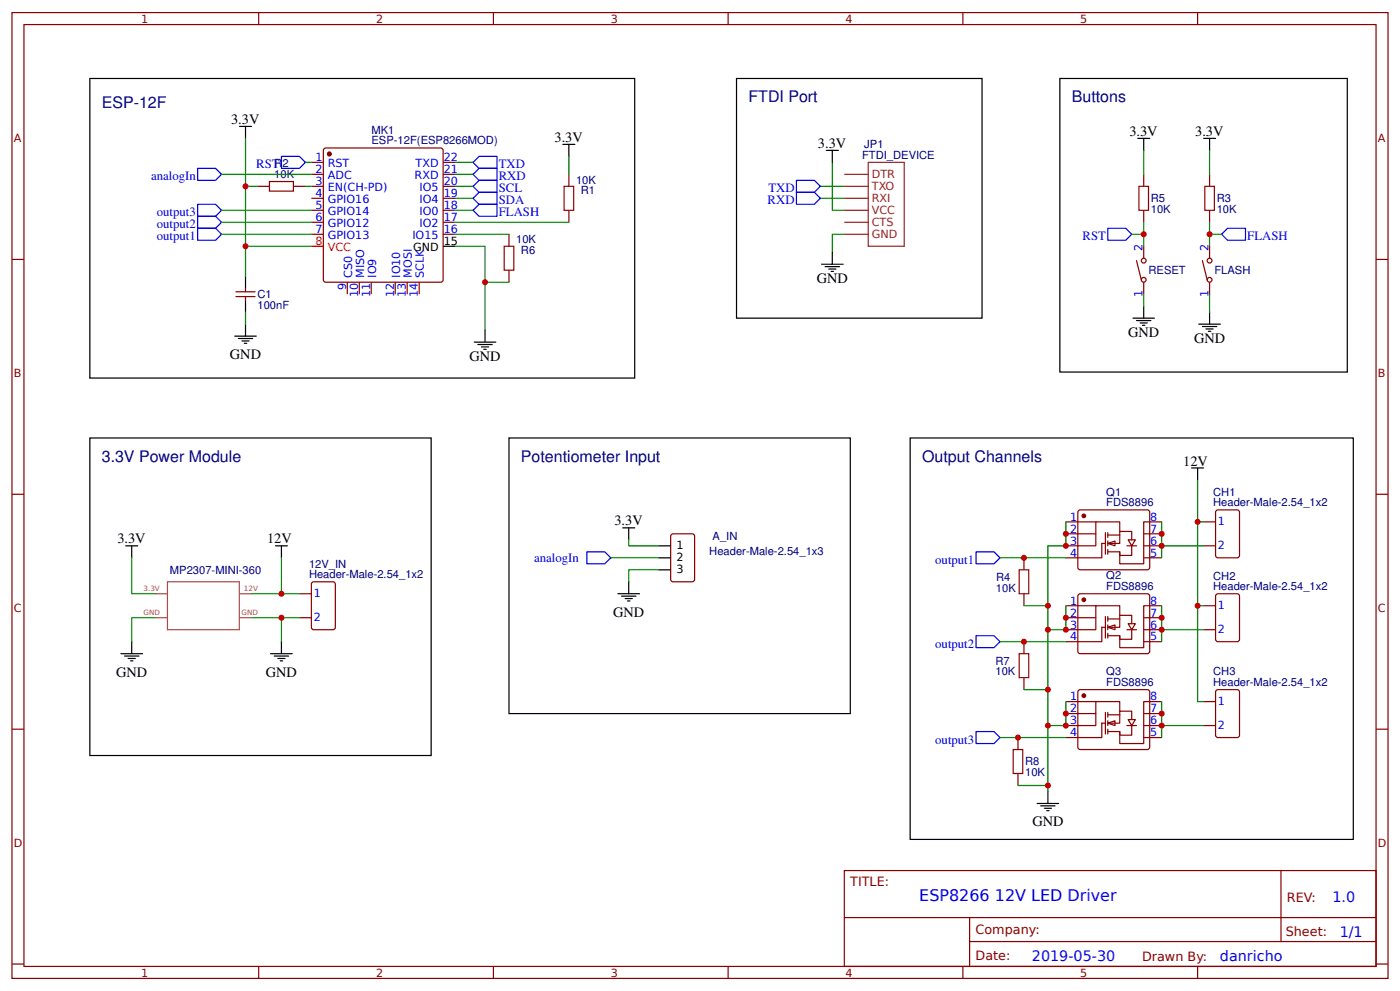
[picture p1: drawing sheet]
<svg xmlns="http://www.w3.org/2000/svg" width="309mm" height="219mm" viewBox="0 0 309 219" stroke-linecap="round" stroke-linejoin="round" font-family="sans-serif">
<g fill="none" stroke="#800" stroke-width=".26">
<path d="M2.6 2.8h304.1v213.2h-304.1zM5.3 5.4h298.7v208h-298.7zM57.1 2.8v2.6M109 2.8v2.6M160.9 2.8v2.6M212.7 2.8v2.6M264.6 2.8v2.6M68.8 35.9h2.6M68.8 38.5h2.6M71.7 32.7h25.7l.4 .2 .1 28.9-.3 .4-25.6 .1-.5-.3-.1-28.8zM97.9 35.9h2.6M97.9 38.5h2.6"/>
<path d="M125.7 38.5v2.6M252.7 38.5v2.6M267.2 38.5v2.6M2.6 57.3h2.7M56.9 41.1h2.6M64.8 41.1h2.7M68.8 41.1h2.6M68.8 43.8h2.6M68.8 46.4h2.6M68.8 49.1h2.6M68.8 51.7h2.6M97.9 41.1h2.6"/>
<path d="M97.9 43.8h2.6M97.9 46.4h2.6M97.9 49.1h2.6M97.9 51.7h2.6M112.4 51.7v2.7M112.4 59.7v2.6M125.7 46.4v2.7M251.1 57.5l1 4.3M252.7 46.4v2.7M252.7 54.4v2.6M265.6 57.5l1.1 4.3M267.2 46.4v2.7"/>
<path d="M267.2 54.4v2.6M304 57.3h2.7M52.1 65.5h4.3M52.1 64.4h4.3M54.2 63.6v.8M54.2 65.5v.8M76.7 62.3v2.7M79.4 62.3v2.7M82 62.3v2.7M87.3 62.3v2.7M90 62.3v2.7M92.6 62.3v2.7"/>
<path d="M252.7 62.3v2.7M267.2 62.3v2.7M2.6 109.1h2.7M148.4 117.9h4.5l.5 .2 .1 9.8-.3 .5-4.5 .1-.5-.3v-9.8zM235.5 115.2h6.6M235.5 117.9h6.6M238.2 112.8l.5-.2 15 .1 .3 .4-.1 12.4-.4 .3-15.1-.1-.3-.4zM244.2 120h-.8v3.2h-7.9M247.4 117.3v-2.1h-5.3v5.3h-6.6M252.7 117.9h3.9M256.6 115.2h-3.9v9.3h-5.3v-2.7M265.9 115.2h2.7"/>
<path d="M268.6 112.8l.5-.2h4.2l.5 .2v9.8l-.2 .5-4.5 .1-.5-.3zM304 109.1h2.7M66.1 131.1h2.7M66.1 136.4h2.7M68.9 128.7l.4-.2h4.3l.4 .2 .1 9.8-.3 .5h-4.5l-.4-.2zM252.7 120.5h3.9M252.7 123.2h3.9M265.9 120.5h2.7M265.9 133.7h2.7M265.9 139h2.7M268.6 131.4l.5-.3h4.2l.5 .3v9.8l-.2 .4-4.5 .1-.5-.3zM265.9 154.9h2.7"/>
<path d="M268.6 152.5l.5-.2h4.2l.5 .2v9.8l-.2 .5-4.5 .1-.5-.3zM2.6 161h2.7M265.9 160.2h2.7M304 161h2.7M186.5 192.2h117.5v21.2h-117.5zM283 192.2v15.7M2.6 212.9h2.7M57.1 213.4v2.6M109 213.4v2.6M160.9 213.4v2.6M186.6 202.6h117.3M212.7 213.4v2.6"/>
<path d="M214.2 207.9h89.7M214.2 202.6v10.6M264.6 213.4v2.6M304 212.9h2.7"/>
<circle cx="252.7" cy="57.5" r=".53"/>
<circle cx="267.2" cy="57.5" r=".53"/>
<circle cx="252.7" cy="61.8" r=".53"/>
<circle cx="267.2" cy="61.8" r=".53"/>
</g>
<g fill="#800" stroke="#800" stroke-width=".26">
<circle cx="72.8" cy="34" r=".4"/>
<circle cx="239.4" cy="113.9" r=".4"/>
</g>
<path d="M68.8 54.4h2.6" fill="none" stroke="#f00" stroke-width=".26"/>
<g fill="none" stroke="#000" stroke-width=".26">
<path d="M52.9 27.9h2.7M54.2 27.9v2.7M124.4 31.9h2.6M125.7 31.9v2.6M251.4 30.6h2.6M252.7 30.6v2.6M265.9 30.6h2.7M267.2 30.6v2.6M97.9 54.4h2.6M51.9 74.2h4.7M52.7 74.7h3.1M53.4 75.3h1.6"/>
<path d="M54 75.8h.5M54.2 61v2.6M54.2 66.3v2.6M54.2 71.6v2.6M104.8 75.5h4.7M105.6 76.1h3.1M106.4 76.6h1.5M106.9 77.1h.5M107.2 72.9v2.6M250.3 70.2h4.8M251.1 70.8h3.2M251.9 71.3h1.6"/>
<path d="M252.4 71.8h.5M252.7 67.6v2.6M264.8 71.6h4.8M265.6 72.1h3.2M266.4 72.6h1.6M267 73.2h.5M267.2 68.9v2.7M137.6 116.5h2.6M138.9 116.5v2.7M136.5 131.1h4.8M137.3 131.6h3.2M138.1 132.2h1.6"/>
<path d="M138.6 132.7h.6M138.9 128.5v2.6M145.5 125.8h2.7M145.5 120.5h2.7M145.5 123.2h2.7"/>
</g>
<path d="M59.5 40.1h5.3v2.1h-5.3zM111.4 54.4h2.1v5.3h-2.1zM124.6 41.1h2.1v5.3h-2.1zM251.6 41.1h2.1v5.3h-2.1zM266.2 41.1h2.1v5.3h-2.1z" fill="none" stroke="#a00000" stroke-width=".26"/>
<g fill="none" stroke="#080" stroke-width=".26">
<path d="M48.9 38.5h19.9M54.2 30.6v10.5M67.5 35.9h1.3M125.7 34.5v4M252.7 33.2v5.3M267.2 33.2v5.3M54.2 54.4v6.6M56.9 41.1h-2.7v13.3h14.6M67.5 41.1h1.3M100.5 54.4h6.7v18.5M100.5 51.7h11.9M100.5 46.4h4"/>
<path d="M100.5 43.8h4M100.5 41.1h4M100.5 49.1h25.2M250 51.7h2.7M252.7 49.1v5.3M267.2 49.1v5.3M267.2 51.7h2.7M54.2 68.9v2.7M107.2 62.3h5.2M252.7 65v2.6M267.2 65v3.9M138.9 119.2v1.3h6.6"/>
<path d="M134.9 123.2h10.6M145.5 125.8h-6.6v2.7"/>
</g>
<g fill="none" stroke="#00f" stroke-width=".26">
<path d="M43.7 37.2h3.9l1.3 1.3-1.3 1.3h-3.9zM62.2 34.5h3.9l1.4 1.4-1.4 1.3h-3.9zM105.8 39.8h4v2.7h-4l-1.3-1.4zM43.7 50.4h3.9l1.3 1.3-1.3 1.3h-3.9zM43.7 47.8h3.9l1.3 1.3-1.3 1.3h-3.9zM43.7 45.1h3.9l1.3 1.3-1.3 1.4h-3.9zM104.5 46.4l1.3-1.3h4v2.7h-4zM104.5 43.8l1.3-1.3h4v2.6h-4zM244.7 50.4h4l1.3 1.3-1.3 1.3h-4zM271.2 50.4h4v2.6h-4l-1.3-1.3zM129.6 121.8h4l1.3 1.4-1.3 1.3h-4zM215.6 121.8h4l1.3 1.4-1.3 1.3h-4z"/>
<path d="M215.6 140.4h4l1.3 1.3-1.3 1.3h-4zM215.6 161.5h4l1.3 1.4-1.3 1.3h-4z"/>
</g>
<g fill="#fefefe" stroke="#800" stroke-width=".26">
<path d="M244.7 120l1.6-.5v1z"/>
<path d="M249.2 119.2h1.6l-.8 1.3z"/>
</g>
<g fill="none" stroke="#800" stroke-width=".26">
<path d="M244.2 117.6v4.8M244.7 118.1h2.7M244.7 117.6v1.1M244.7 119.5v1M250 119.2v-1.9h-2.6v2.7h-2.7M235.5 133.7h6.6M235.5 136.4h6.6M238.2 131.4l.5-.3 15 .1 .3 .4-.1 12.5-.4 .2h-15.1l-.3-.5zM244.2 138.5h-.8v3.2h-7.9M244.7 121.3v1.1M247.4 135.9v-2.2h-5.3v5.3h-6.6M249 120.5h2.1"/>
<path d="M250 120.5v2.1h-2.6v-.8h-2.7M252.7 136.4h3.9M252.7 139h3.9M256.6 133.7h-3.9v9.3h-5.3v-2.6M252.7 141.7h3.9"/>
</g>
<circle cx="239.4" cy="132.4" r=".4" fill="#800" stroke="#800" stroke-width=".26"/>
<g fill="#fefefe" stroke="#800" stroke-width=".26">
<path d="M244.7 138.5l1.6-.5v1z"/>
<path d="M249.2 137.7h1.6l-.8 1.3z"/>
</g>
<g fill="none" stroke="#800" stroke-width=".26">
<path d="M244.2 136.1v4.8M244.7 136.7h2.7M244.7 136.1v1.1M244.7 138v1M244.7 139.8v1.1M249 139h2.1M250 139v2.2h-2.6v-.8h-2.7M250 137.7v-1.8h-2.6v2.6h-2.7M235.5 154.9h6.6M235.5 157.6h6.6M238.2 152.5l.5-.2h15l.3 .5-.1 12.4-.4 .3-15.1-.1-.3-.4zM244.2 159.7h-.8v3.2h-7.9"/>
<path d="M247.4 157v-2.1h-5.3v5.3h-6.6M252.7 157.6h3.9M256.6 154.9h-3.9v9.3h-5.3v-2.7M252.7 160.2h3.9M252.7 162.9h3.9"/>
</g>
<circle cx="239.4" cy="153.6" r=".4" fill="#800" stroke="#800" stroke-width=".26"/>
<g fill="#fefefe" stroke="#800" stroke-width=".26">
<path d="M244.7 159.7l1.6-.6v1.1z"/>
<path d="M249.2 158.9h1.6l-.8 1.3z"/>
</g>
<g fill="none" stroke="#800" stroke-width=".26">
<path d="M226.2 123.2v2.6M226.2 131.1v2.6M226.2 141.7v2.6M226.2 149.6v2.7M244.2 157.3v4.8M244.7 157.8h2.7M244.7 157.3v1.1M244.7 159.1v1.1M250 158.9v-1.9h-2.6v2.7h-2.7M224.9 162.9v2.6M224.9 170.8v2.6M244.7 161v1.1"/>
<path d="M249 160.2h2.1M250 160.2v2.1h-2.6v-.8h-2.7"/>
</g>
<g fill="none" stroke="#080" stroke-width=".26">
<path d="M100.5 35.9h4M100.5 38.5h4M183.9 35.9v10.5h2.6M48.9 46.4h19.9M48.9 49.1h19.9M48.9 51.7h19.9M181.2 43.8h5.3M181.2 41.1h5.3M186.5 51.7h-2.6v4M235.5 115.2v5.3h-4v18.5M256.6 115.2v8M264.6 106v9.2h1.3"/>
<path d="M264.6 115.2v18.5h1.3M29.1 123.2v7.9h5.3M34.4 136.4h-5.3v5.3M55.6 131.1h10.5M55.6 136.4h10.5M62.2 123.2v7.9M62.2 136.4v5.3M220.9 123.2h14.6M226.2 133.7h5.3M235.5 133.7v5.3h-4v21.2M256.6 133.7v8M256.6 139h9.3"/>
<path d="M256.6 120.5h9.3M264.6 133.7v21.2h1.3M220.9 141.7h14.6M226.2 152.3h5.3M235.5 154.9v5.3h-4v14.6M256.6 154.9v8M220.9 162.9h14.6M224.9 173.4h6.6M256.6 160.2h9.3"/>
</g>
<g fill="none" stroke="#000" stroke-width=".26">
<path d="M19.8 17.3h120.4v66.2h-120.4zM162.7 17.3h54.3v52.9h-54.3zM234.2 17.3h63.5v64.9h-63.5zM182.6 33.2h2.6M183.9 33.2v2.7M181.5 58.3h4.8M182.3 58.9h3.2M183.1 59.4h1.6M183.6 59.9h.5M183.9 55.7v2.6M19.8 96.7h75.4v70.1h-75.4zM112.4 96.7h75.5v60.9h-75.5z"/>
<path d="M201.1 96.7h97.9v88.6h-97.9zM263.3 103.3h2.6M264.6 103.3v2.7M27.8 120.5h2.6M29.1 120.5v2.7M60.9 120.5h2.6M62.2 120.5v2.7M26.7 144.3h4.8M27.5 144.9h3.2M28.3 145.4h1.6M28.8 145.9h.6M29.1 141.7v2.6"/>
<path d="M59.8 144.3h4.8M60.6 144.9h3.2M61.4 145.4h1.6M61.9 145.9h.5M62.2 141.7v2.6M229.1 177.4h4.8M229.9 177.9h3.2M230.7 178.5h1.6M231.2 179h.6M231.5 174.8v2.6"/>
</g>
<path d="M34.4 131.1h2.6M34.4 136.4h2.6M37 128.5h15.9v10.5h-15.9zM53 131.1h2.6M53 136.4h2.6" fill="none" stroke="#a54b4b" stroke-width=".26"/>
<path d="M225.2 125.8h2.1v5.3h-2.1zM225.2 144.3h2.1v5.3h-2.1zM223.8 165.5h2.2v5.3h-2.2z" fill="none" stroke="#a00000" stroke-width=".26"/>
<path d="M104.5 35.9l1.3-1.4h4v2.7h-4zM104.5 38.5l1.3-1.3h4v2.6h-4zM175.9 39.8h4l1.3 1.3-1.3 1.4h-4zM175.9 42.5h4l1.3 1.3-1.3 1.3h-4z" fill="none" stroke="#00f" stroke-width=".26"/>
<path d="M186.5 38.5h5.3M191.8 35.9h8v18.5h-8zM186.5 41.1h5.3M186.5 43.8h5.3M186.5 46.4h5.3M186.5 49.1h5.3M186.5 51.7h5.3" fill="none" stroke="#8d2323" stroke-width=".26"/>
<g fill="#c00">
<circle cx="226.2" cy="141.7" r=".66"/>
<circle cx="62.2" cy="136.4" r=".66"/>
<circle cx="256.6" cy="160.2" r=".66"/>
<circle cx="256.6" cy="157.6" r=".66"/>
<circle cx="264.6" cy="115.2" r=".66"/>
<circle cx="231.5" cy="139" r=".66"/>
<circle cx="235.5" cy="136.4" r=".66"/>
<circle cx="235.5" cy="139" r=".66"/>
<circle cx="267.2" cy="51.7" r=".66"/>
<circle cx="252.7" cy="51.7" r=".66"/>
<circle cx="107.2" cy="62.3" r=".66"/>
<circle cx="54.2" cy="54.4" r=".66"/>
<circle cx="54.2" cy="41.1" r=".66"/>
<circle cx="235.5" cy="160.2" r=".66"/>
<circle cx="235.5" cy="157.6" r=".66"/>
<circle cx="231.5" cy="160.2" r=".66"/>
<circle cx="235.5" cy="120.5" r=".66"/>
<circle cx="235.5" cy="117.9" r=".66"/>
<circle cx="264.6" cy="133.7" r=".66"/>
<circle cx="256.6" cy="117.9" r=".66"/>
<circle cx="256.6" cy="120.5" r=".66"/>
<circle cx="256.6" cy="136.4" r=".66"/>
<circle cx="256.6" cy="139" r=".66"/>
<circle cx="62.2" cy="131.1" r=".66"/>
<circle cx="226.2" cy="123.2" r=".66"/>
<circle cx="231.5" cy="133.7" r=".66"/>
<circle cx="231.5" cy="152.3" r=".66"/>
<circle cx="224.9" cy="162.9" r=".66"/>
<circle cx="231.5" cy="173.4" r=".66"/>
</g>
<g font-size="3.5" fill="#000080">
<text x="22.5" y="23.9">ESP-12F</text>
<text x="165.4" y="22.6">FTDI Port</text>
<text x="236.8" y="22.6">Buttons</text>
<text x="22.5" y="102">3.3V Power Module</text>
<text x="115.1" y="102">Potentiometer Input</text>
<text x="203.7" y="102">Output Channels</text>
</g>
<text font-size="3.5" fill="#00f" x="203.1" y="199">ESP8266 12V LED Driver</text>
<g font-size="3.2">
<text x="51.1" y="27.4">3.3V</text>
<text x="122.5" y="31.4">3.3V</text>
<text x="180.7" y="32.7">3.3V</text>
<text x="249.5" y="30">3.3V</text>
<text x="264.1" y="30">3.3V</text>
<text x="180.4" y="62.6">GND</text>
<text x="249.2" y="74.5">GND</text>
<text x="263.8" y="75.8">GND</text>
<text x="50.8" y="79.2">GND</text>
<text x="103.7" y="79.8">GND</text>
<text x="261.4" y="102.8">12V</text>
<text x="25.9" y="120">3.3V</text>
<text x="59" y="120">12V</text>
<text x="135.7" y="116">3.3V</text>
<text x="135.5" y="136.1">GND</text>
<text x="25.7" y="149.4">GND</text>
<text x="58.7" y="149.4">GND</text>
<text x="228.1" y="182.5">GND</text>
</g>
<g font-size="3.2" fill="#00f">
<text x="294.4" y="199.2">1.0</text>
<text x="296" y="206.9">1/1</text>
<text x="228" y="212.2">2019-05-30</text>
<text x="269.5" y="212.1">danricho</text>
</g>
<g font-size="2.8" fill="#00f">
<text x="33.4" y="39.8">analogIn</text>
<text x="56.6" y="37.2">RST</text>
<text x="110.2" y="37.2">TXD</text>
<text x="110.2" y="39.8">RXD</text>
<text x="34.6" y="47.8">output3</text>
<text x="110.2" y="47.8">FLASH</text>
<text x="110.2" y="42.5">SCL</text>
<text x="110.2" y="45.1">SDA</text>
<text x="169.6" y="45.1">RXD</text>
<text x="169.7" y="42.5">TXD</text>
<text x="34.6" y="53">output1</text>
<text x="34.6" y="50.4">output2</text>
<text x="239.2" y="53">RST</text>
<text x="275.6" y="53">FLASH</text>
<text x="118" y="124.1">analogIn</text>
<text x="206.6" y="124.5">output1</text>
<text x="206.6" y="143">output2</text>
<text x="206.6" y="164.2">output3</text>
</g>
<g font-size="2.8" fill="#800">
<text x="187.9" y="195.7">TITLE:</text>
<text x="284.3" y="199.2">REV:</text>
<text x="215.5" y="206.3">Company:</text>
<text x="284.1" y="206.8">Sheet:</text>
<text x="215.5" y="212.1">Date:</text>
<text x="252.3" y="212.1">Drawn By:</text>
</g>
<g font-size="2.5" fill="#800">
<text x="31.2" y="5">1</text>
<text x="83.1" y="5">2</text>
<text x="134.9" y="5">3</text>
<text x="186.8" y="5">4</text>
<text x="238.7" y="5">5</text>
<text x="3" y="31.4">A</text>
<text x="304.4" y="31.4">A</text>
<text x="3" y="83.2">B</text>
<text x="304.4" y="83.2">B</text>
<text x="3" y="135.1">C</text>
<text x="304.4" y="135.1">C</text>
<text x="3" y="186.9">D</text>
<text x="304.4" y="186.9">D</text>
<text x="31.2" y="215.6">1</text>
<text x="83.1" y="215.6">2</text>
<text x="134.9" y="215.6">3</text>
<text x="186.8" y="215.6">4</text>
<text x="238.7" y="215.6">5</text>
</g>
<g font-size="2.5" fill="#000080">
<text x="82.1" y="29.5">MK1</text>
<text x="82.1" y="31.9">ESP-12F(ESP8266MOD)</text>
<text x="190.5" y="35.1">FTDI_DEVICE</text>
<text x="191" y="32.7">JP1</text>
<text x="60.6" y="39.3">10K</text>
<text x="60.6" y="36.9">R2</text>
<text x="127.3" y="40.5">10K</text>
<text x="128.3" y="42.8">R1</text>
<text x="254.3" y="47.1">10K</text>
<text x="254.3" y="44.6">R5</text>
<text x="268.8" y="47.1">10K</text>
<text x="268.8" y="44.6">R3</text>
<text x="114" y="53.8">10K</text>
<text x="115.1" y="56.1">R6</text>
<text x="56.9" y="65.8">C1</text>
<text x="253.7" y="60.5">RESET</text>
<text x="268.3" y="60.5">FLASH</text>
<text x="56.9" y="68.2">100nF</text>
<text x="244.4" y="111.8">FDS8896</text>
<text x="244.4" y="109.4">Q1</text>
<text x="268" y="111.8">Header-Male-2.54_1x2</text>
<text x="268" y="109.4">CH1</text>
<text x="157.4" y="119.2">A_IN</text>
<text x="68.3" y="125.3">12V_IN</text>
<text x="156.7" y="122.6">Header-Male-2.54_1x3</text>
<text x="37.5" y="126.7">MP2307-MINI-360</text>
<text x="68.3" y="127.7">Header-Male-2.54_1x2</text>
<text x="220" y="130.7">10K</text>
<text x="220" y="128.3">R4</text>
<text x="244.4" y="130.3">FDS8896</text>
<text x="244.4" y="127.9">Q2</text>
<text x="268" y="130.3">Header-Male-2.54_1x2</text>
<text x="268" y="128">CH2</text>
<text x="219.9" y="149.1">10K</text>
<text x="219.9" y="146.8">R7</text>
<text x="244.4" y="149.1">Q3</text>
<text x="268" y="149.1">CH3</text>
<text x="244.4" y="151.5">FDS8896</text>
<text x="268" y="151.5">Header-Male-2.54_1x2</text>
<text x="226.5" y="171.4">10K</text>
<text x="226.5" y="169">R8</text>
</g>
<g font-size="2.5" fill="#00f">
<text x="69.7" y="35.6">1</text>
<text x="98" y="35.6">22</text>
<text x="69.7" y="38.2">2</text>
<text x="69.7" y="40.9">3</text>
<text x="72.4" y="36.9">RST</text>
<text x="72.4" y="39.6">ADC</text>
<text x="91.6" y="39.6">RXD</text>
<text x="91.8" y="36.9">TXD</text>
<text x="98" y="40.9">20</text>
<text x="98" y="38.2">21</text>
<text x="69.7" y="43.5">4</text>
<text x="69.7" y="46.2">5</text>
<text x="72.4" y="42.2">EN(CH-PD)</text>
<text x="72.4" y="44.8">GPIO16</text>
<text x="72.4" y="47.5">GPIO14</text>
<text x="92.7" y="47.5">IO0</text>
<text x="92.7" y="44.8">IO4</text>
<text x="92.7" y="42.2">IO5</text>
<text x="98" y="46.2">18</text>
<text x="98" y="43.5">19</text>
<text x="69.7" y="48.8">6</text>
<text x="69.7" y="51.5">7</text>
<text x="72.4" y="50.1">GPIO12</text>
<text x="72.4" y="52.8">GPIO13</text>
<text x="91.1" y="52.8">IO15</text>
<text x="92.7" y="50.1">IO2</text>
<text x="98" y="51.5">16</text>
<text x="98" y="48.8">17</text>
<text x="252.4" y="55.4" transform="rotate(-90 252.4 55.4)">2</text>
<text x="267" y="55.4" transform="rotate(-90 267 55.4)">2</text>
<text x="76.5" y="64" transform="rotate(-90 76.5 64)">9</text>
<text x="77.8" y="61.3" transform="rotate(-90 77.8 61.3)">CS0</text>
<text x="79.1" y="65.6" transform="rotate(-90 79.1 65.6)">10</text>
<text x="80.4" y="61.3" transform="rotate(-90 80.4 61.3)">MISO</text>
<text x="81.8" y="65.6" transform="rotate(-90 81.8 65.6)">11</text>
<text x="83.1" y="61.3" transform="rotate(-90 83.1 61.3)">IO9</text>
<text x="87" y="65.6" transform="rotate(-90 87 65.6)">12</text>
<text x="88.4" y="61.3" transform="rotate(-90 88.4 61.3)">IO10</text>
<text x="89.7" y="65.6" transform="rotate(-90 89.7 65.6)">13</text>
<text x="91" y="61.3" transform="rotate(-90 91 61.3)">MOSI</text>
<text x="92.3" y="65.6" transform="rotate(-90 92.3 65.6)">14</text>
<text x="93.7" y="61.3" transform="rotate(-90 93.7 61.3)">SCLK</text>
<text x="252.4" y="65.5" transform="rotate(-90 252.4 65.5)">1</text>
<text x="267" y="65.5" transform="rotate(-90 267 65.5)">1</text>
<text x="236.4" y="117.6">2</text>
<text x="236.4" y="115">1</text>
<text x="254.1" y="115">8</text>
<text x="254.1" y="117.6">7</text>
<text x="269.1" y="116">1</text>
<text x="236.4" y="122.9">4</text>
<text x="236.4" y="120.3">3</text>
<text x="254.1" y="120.3">6</text>
<text x="254.1" y="122.9">5</text>
<text x="269.1" y="121.3">2</text>
<text x="69.3" y="131.9">1</text>
<text x="69.3" y="137.2">2</text>
<text x="236.4" y="136.1">2</text>
<text x="236.4" y="133.5">1</text>
<text x="254.1" y="133.5">8</text>
<text x="254.1" y="136.1">7</text>
<text x="269.1" y="134.5">1</text>
<text x="236.4" y="141.4">4</text>
<text x="236.4" y="138.8">3</text>
<text x="254.1" y="138.8">6</text>
<text x="254.1" y="141.4">5</text>
<text x="269.1" y="139.8">2</text>
<text x="236.4" y="154.6">1</text>
<text x="254.1" y="154.6">8</text>
<text x="269.1" y="155.7">1</text>
<text x="236.4" y="159.9">3</text>
<text x="236.4" y="157.3">2</text>
<text x="254.1" y="157.3">7</text>
<text x="254.1" y="159.9">6</text>
<text x="269.1" y="161">2</text>
<text x="236.4" y="162.6">4</text>
<text x="254.1" y="162.6">5</text>
</g>
<g font-size="2.5" fill="#8d2323">
<text x="192.6" y="39.3">DTR</text>
<text x="192.6" y="41.9">TXO</text>
<text x="192.6" y="44.6">RXI</text>
<text x="192.6" y="47.2">VCC</text>
<text x="192.6" y="49.9">CTS</text>
<text x="192.6" y="52.5">GND</text>
</g>
<g font-size="2.5" fill="#f00">
<text x="69.7" y="54.1">8</text>
<text x="72.4" y="55.4">VCC</text>
</g>
<g font-size="2.5">
<text x="91.3" y="55.4">GND</text>
<text x="98" y="54.1">15</text>
<text x="149.5" y="121.3">1</text>
<text x="149.5" y="124">2</text>
<text x="149.5" y="126.6">3</text>
</g>
<g font-size="1.6" fill="#a54b4b">
<text x="31.7" y="130.6">3.3V</text>
<text x="53.9" y="130.6">12V</text>
<text x="31.7" y="135.9">GND</text>
<text x="53.4" y="135.9">GND</text>
</g>
</svg>
